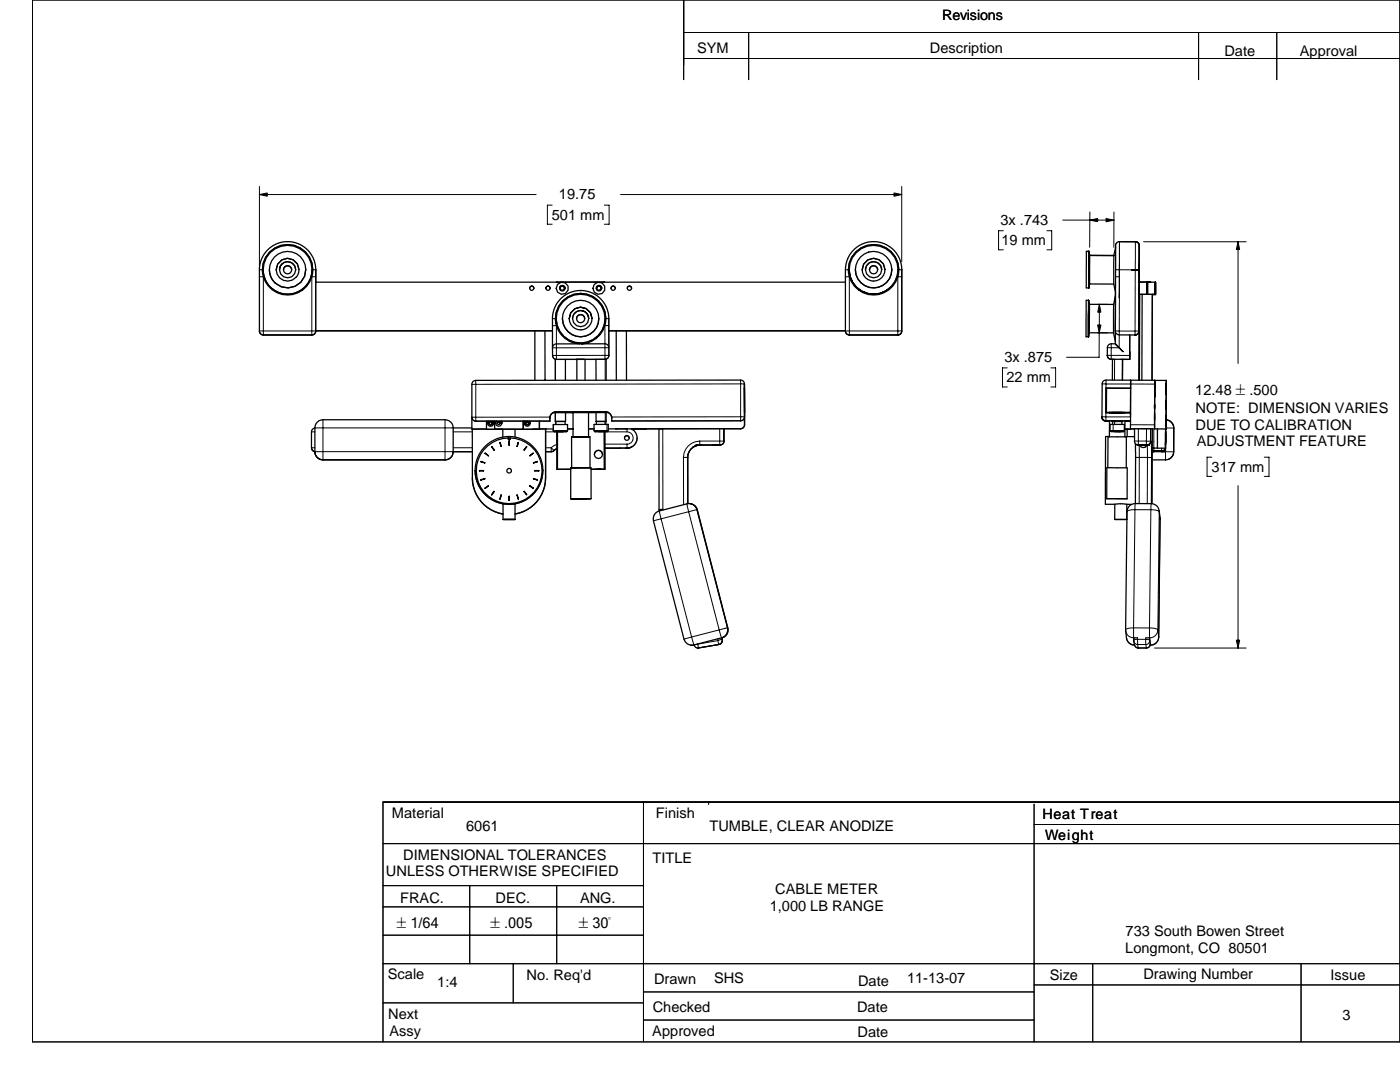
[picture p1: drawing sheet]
<svg xmlns="http://www.w3.org/2000/svg" width="279mm" height="216mm" viewBox="0 0 279 216" stroke-linecap="round" stroke-linejoin="round" font-family="sans-serif">
<g fill="none" stroke="#000" stroke-width=".25">
<path d="M58.2 53.8a.81 .81 0 0 0-.8-.8 .81 .81 0 0 0-.8 .8M58.2 53.8a.81 .81 0 0 1-.8 .9 .81 .81 0 0 1-.8-.9M59 53.8a1.62 1.62 0 0 1-1.6 1.6 1.62 1.62 0 0 1-1.6-1.6M59 53.8a1.62 1.62 0 0 0-1.6-1.6 1.62 1.62 0 0 0-1.6 1.6M59.5 58.3l.1 .1M60.3 57.7v.2M61 53.8a3.6 3.6 0 0 1-3.6 3.7 3.6 3.6 0 0 1-3.6-3.7M61 53.8a3.6 3.6 0 0 0-3.6-3.6 3.6 3.6 0 0 0-3.6 3.6M61 53.8a3.6 3.6 0 0 1-3.6 3.6 3.6 3.6 0 0 1-3.6-3.6M62.4 53.8a5 5 0 0 1-5 5.1 5 5 0 0 1-5-5M62.4 53.8a5 5 0 0 0-5.1-5 5 5 0 0 0-4.9 5.1M63 53.8l-.3-1.9-.7-1.3-1.2-1.3-1.3-.7-1.5-.4-1.9 .2-1.6 .6-1.3 1.1-1 1.7-.4 1.7v12.6l.2 .5 .6 .2h9.6l.6-.2 .2-.5v-12.3"/>
<path d="M63 56.3h105.7M63 53.8h.1M106.6 57.5a.42 .42 0 0 0-.5-.4 .42 .42 0 0 0-.4 .4M106.6 57.5a.42 .42 0 0 1-.5 .4 .42 .42 0 0 1-.4-.4M109.8 57.5a.42 .42 0 0 1-.4 .4 .42 .42 0 0 1-.5-.4M109.8 57.5a.42 .42 0 0 0-.4-.4 .42 .42 0 0 0-.5 .4M111.1 56.3h.1M111.2 56.3h.1M112.6 57.5a.42 .42 0 0 0-.4-.4 .42 .42 0 0 0-.4 .4M115.9 58.5a5 5 0 0 1 5 5 5 5 0 0 1-4.8 5.1M115.9 58.5a5 5 0 0 0-5.1 5.1M120.5 56.3h.1"/>
<path d="M120.6 56.3h.1M122.8 57.5a.42 .42 0 0 0-.4-.4 .42 .42 0 0 0-.5 .4M122.8 57.5a.42 .42 0 0 1-.4 .4 .42 .42 0 0 1-.5-.4M126 57.5a.42 .42 0 0 0-.4-.4 .42 .42 0 0 0-.4 .4M126 57.5a.42 .42 0 0 1-.4 .4 .42 .42 0 0 1-.4-.4M171.4 57.7v.2M172.3 58.3l-.2 .1M175.2 53.8a.81 .81 0 0 1-.9 .9 .81 .81 0 0 1-.8-.9M175.2 53.8a.81 .81 0 0 0-.9-.8 .81 .81 0 0 0-.8 .8M176 53.8a1.62 1.62 0 0 0-1.7-1.6 1.62 1.62 0 0 0-1.6 1.6M176 53.8a1.62 1.62 0 0 1-1.7 1.6 1.62 1.62 0 0 1-1.6-1.6M179.2 53.8a4.9 4.9 0 0 1-4.8 4.9 4.9 4.9 0 0 1-4.9-4.8"/>
<path d="M179.2 53.8a4.9 4.9 0 0 0-4.9-4.8 4.9 4.9 0 0 0-4.8 4.9M179.4 53.8a5 5 0 0 0-5.1-5 5 5 0 0 0-5 5.1M179.4 53.8a5 5 0 0 1-5 5.1 5 5 0 0 1-5.1-5M180 53.8l-.2-1.4a5.5 5.5 0 0 0-1.3-2.4l-.8-.7-1.3-.7-1.4-.4h-1.2l-1.4 .3-.9 .5-1.4 1.1-.6 .9-.5 1-.3 1.7v12.4l.3 .5 .5 .2h9.7l.5-.2 .3-.5v-12.3M180 53.8h.1M217.3 59.9h-.5l-.1 3.7v3.6h.5M217.3 59.9l-.1 7.3M217.3 59.9l-.1 7.3zM217.3 59.9l.1 .8M217.3 57.4h.1M217.3 50.2v7.2zM217.3 50.2h-.5v3.6v3.6h.5"/>
<path d="M217.3 50.2v7.2M217.3 50.2h.1M217.3 50.2l.2 .8M217.4 56.7l-.1 .7M217.4 56.7h4.9M217.5 51l-.1 5.7M217.5 51h4.8M222.3 56.7l.3 1.7M222.3 51v5.7M222.6 58.5v10.1M222.6 59l-.4 1.7M222.6 58.5h.1"/>
<path d="M222.7 49.3l-.4 1.7M226.6 48.2l.5 .2 .3 .5v7.4M226.6 48.2h-3.3l-.4 .2-.2 .4-.1 17.5 .6 .5h3.3M226.6 48.2l.5 .2 .3 .5v4.9M227.3 57.3v8.8l-.2 .5-.6 .2M227.3 58.7v17.2M227.4 56.3l-.1 8.1M227.4 56.3l-.1 1.3M227.4 54.7v-1.6v1.6M227.4 56.3h3.2v2.5h-.6M227.4 56.3l-.1 2.4M227.5 58.7l-.1 17.2"/>
<path d="M227.5 56.3h.1M227.9 58.7v17.2M228.9 56.3v2.4h-1.6M228.9 57v1.1M228.9 56.4h.2M229.1 56.3v2.4h1.5M229.5 56.3h.1M229.6 56.3h.1M230 58.7l-.1 17.2M63 66h47.3M106.7 66v9.9M108.8 66v9.9"/>
<path d="M110.3 69.4v-5.8a5.7 5.7 0 0 1 1.4-3.8l1.1-.9a5.7 5.7 0 0 1 5.9-.2l1 .8 .9 1 .5 .9 .4 1.4v8.1l-.2 .5-.4 .3M110.3 69.4v1.5M110.3 71l.1 .4 .5 .3M110.3 70.9v.1M110.8 63.6a5 5 0 0 0 4.9 5M112.8 71.7v4.2M115.1 71.7h1.6zM115.1 71.7v4.2M115.7 71.7h-4.9v4.2M116.7 63.6a.81 .81 0 0 0-.8-.8 .81 .81 0 0 0-.8 .8M116.8 75.9v-4.2h4.2v4.2M117.5 63.5a1.62 1.62 0 0 0-1.6-1.5 1.62 1.62 0 0 0-1.6 1.6"/>
<path d="M117.5 63.5a1.62 1.62 0 0 1-1.6 1.7 1.62 1.62 0 0 1-1.6-1.6M117.5 63.6a1.62 1.62 0 0 0-1.6-1.6 1.62 1.62 0 0 0-1.6 1.6M118.2 63.5a2.28 2.28 0 0 0-2.3-2.2 2.28 2.28 0 0 0-2.3 2.3M118.2 63.5a2.28 2.28 0 0 1-2.3 2.3 2.28 2.28 0 0 1-2.3-2.2M118.9 71.7l.1 4.2M120.8 63.5a4.9 4.9 0 0 1-4.8 5 4.9 4.9 0 0 1-5-4.8M120.8 63.5a4.9 4.9 0 0 0-5-4.8 4.9 4.9 0 0 0-4.8 5M121.5 69.4l-.2-.6-.6-.2h-9.7l-.5 .3-.2 .5M121.5 66h47.2M123 66v9.9M125 66v9.9M148.6 77.5l-.1-1.3-.3-.3-.4-.1-53.1 .1-.3 .2-.2 .6v8.9h2.9h-2.8v9.8a7.3 7.3 0 0 0 6.1 7.2"/>
<path d="M148.6 76.6v8.2M217.4 66.4l-.2 .8M217.4 66.4h4.8M217.4 60.7v5.7M217.4 60.7h4.8M220.7 77.4v5M220.7 77.4l4.9 .1v4.8h-4.8M220.7 77.5h.1M220.8 77.4v4.9M222 71.7v4.1M222.2 66.4l.4 1.8M222.2 60.7v5.7"/>
<path d="M222.6 68.6a1.43 1.43 0 0 0-1.4 .2l-.2 .4v1.7l.2 .6 .6 .2h2.2M222.6 68.6l.8 .8M222.6 68.7l1.5 1.5zM224 71.7v4.1M225.5 70.2l-.1 1.5zM225.5 66.8l-.1 4.9h-1.4M225.6 75.9v9.7M227.3 66.1l-.2 .5-.6 .2M230.4 75.9l-9.7-.1-.5 .3-.2 .5-.1 6.7M230.4 78.3v-1.5v1.5M230.4 79.2v-.8v.8M230.4 77.4v-1.5v1.5"/>
<path d="M230.4 75.9h2.3M230.4 75.9v9.7M232.7 78.7v-2.2v2.2M232.7 80v1.6M232.7 79.9v1.7M232.7 80v1.6zM232.7 76.5v2.2M232.7 75.9h.1M232.7 75.9v9.7M62.8 85.4l-.4 .3-.2 .3v3.4a.76 .76 0 0 0 .6 .7M62.8 85.4v4.7a1.59 1.59 0 0 0 1.7 1.7h24.3a1.59 1.59 0 0 0 1.6-1.7M90.4 85.4a1.63 1.63 0 0 0-1.6-1.6h-24.3a1.63 1.63 0 0 0-1.7 1.6"/>
<path d="M90.4 85.4h3.8M90.4 85.4v4.7M90.4 90.1h3.9M94.2 83.3l.1 .4 .5 .3 2.3 .1M94.8 94a6.7 6.7 0 0 0 5.6 6.5M95.7 93.9l.8 .1zM96 95.7l.8-.2zM96 92.1l.7 .3zM96.8 97.4l.7-.4zM96.8 90.5l.7 .4zM97.3 89a6.6 6.6 0 0 1 4.2-1.6v.3h.3v-.3a6.6 6.6 0 0 1 6.1 8.5 6.6 6.6 0 0 1-9.9 3.5 6.6 6.6 0 0 1-.7-10.4zM97.5 84l-.2 .5z"/>
<path d="M98.1 89.2l.5 .6zM98.4 84a.62 .62 0 0 1-.3 1 .62 .62 0 0 1-.8-.5M98.6 98l-.5 .7zM98.7 85.6h5.7M98.7 84v1.7M99.1 84a.62 .62 0 0 0 .2 1 .62 .62 0 0 0 .9-.6M99.8 88.3l.3 .8zM100 84l.2 .4M100 98.8l-.2 .8zM100.2 84.4h.1M100.4 85.7h2.4M100.4 85.7v1.5"/>
<path d="M101.6 88v.8zM101.6 99v.9zM102.8 85.7v1.5M103.2 98.8l.3 .8zM103.4 88.3l-.2 .8zM104.4 84v1.7l6-.1M104.6 98.1l.5 .6zM104.8 84a.62 .62 0 0 0 .2 1 .62 .62 0 0 0 .8-.6M105.1 89.1l-.5 .7zM105.2 84.2a.28 .28 0 0 0-.3 .2 .28 .28 0 0 0 .3 .3 .28 .28 0 0 0 .3-.3M105.2 84.2l.3 .2M105.2 84.2l-.3 .3"/>
<path d="M105.7 84l.1 .4zM105.7 90.9l.7-.4zM105.8 96.9l.6 .6zM106.5 92.3l.8-.2zM106.5 95.5l.7 .3zM106.7 93.9l.8 .1zM107.7 84v1.7h-4.9M108.3 93.8a6.8 6.8 0 0 1-6.6 6.8 6.8 6.8 0 0 1-6.9-6.7M108.3 93.8a6.8 6.8 0 0 0-6.8-6.7 6.8 6.8 0 0 0-6.7 6.9M108.3 93.8a6.8 6.8 0 0 1-5.5 6.7M108.3 93.8h.1M108.9 95.4a7.3 7.3 0 0 1-6.1 7.2"/>
<path d="M108.9 95.3a7.3 7.3 0 0 1-6.1 7.3M108.9 85.6v9.8M110.4 86h2.9M110.4 86l.2 .1h2.5l.2-.1M110.4 86v-1.3h2.9v1.3M110.8 82.3h2.1v1.8h-2.1zM110.9 84.1v.6M111 82.2a1.37 1.37 0 0 0-1.3 1.8h-12.6v1.7h3.3M111 82.2a1.23 1.23 0 0 0-1.3 1.2M111.1 86.1v7.5h2.8M111.1 89.5l-.8 .6h-1.4M111.3 86.1v7.5h2.6"/>
<path d="M112.8 84.1v.6M113.3 85.6h1.1M113.9 93.3h4.1v6.2M113.9 99.5h4.1M113.9 99.5h3.9zM113.9 93.3h3.9zM113.9 93.3v6.2M114.1 87.2h3.5zM114.1 87.2h3.7v6.1M114.1 87.2v6.1M114.4 82.3v4.9M117.5 85.6h1.1"/>
<path d="M118.6 85.9v-1.2h2.8v1.2M118.6 85.9h2.8M118.6 85.9l.1 .2M119 84.1v.6M119.5 86.1h1h-.5M119.5 86.1h.1M120 86.1h.1M120.6 86.1v7.5h-2.6M120.7 86.1v7.5h-2.7M120.8 82.2h.4a1.44 1.44 0 0 1 .9 1.8h25.7l.6-.2a1.45 1.45 0 0 0 .2-1.4M120.8 82.2a1.21 1.21 0 0 1 1.3 1.2M120.8 82.2h-9.8"/>
<path d="M120.9 84.1v.6M121 82.3v1.8h-2v-1.8h-1.5v4.9M121.2 86.1h-2.5M121.4 85.9l-.2 .2M121.4 82.3h-11M123.8 89.4h.1M124.6 87.4a.47 .47 0 0 1 .5-.5 .47 .47 0 0 1 .5 .5M125.7 89.3l-.8 .1M126 85.6l.4 .2a2.09 2.09 0 0 1 .7 1.6 2.02 2.02 0 0 1-2 2h-4.4M126.1 89.2l-1.3 .2M128.9 85.6h-2.9l.3 .1M131.5 85.6v16.1"/>
<path d="M138.2 89.3l.6-.3 .7-.2zM139 88.8h.7M139.7 88.8h-.8h1.2h-.3M139.7 88.8h.1M139.7 88.8a2.46 2.46 0 0 0-2.3 1.7l-.1 .5v9.5M142.3 88.8h1.2M143.6 85.5l.8 .1M144.5 85.6v2.4l-.2 .6-.6 .2h-4M148.6 84.8l-.2 .5-.6 .3M148.6 84.8l-.2 .5-.6 .2-26.4 .1M219.9 83.2v.1a.78 .78 0 0 0 .8 .7M219.9 83.2a.78 .78 0 0 0 .8 .8h4.9h-1.1v3.2"/>
<path d="M219.9 83.3l.3 .5 .5 .2M220.7 84h.7M220.7 82.4h4.9M220.8 82.3h3.2M220.9 99.5v-6.2h1h3.1l-.1 6.2M220.9 99.5h4M221.1 93.3v-6.1h3.7v6.1M221.3 82.3h3.2zM221.4 87.1h-.8v13.5h1.9M221.4 82.3v.1M221.4 84v3.2M221.5 85.9l.1-1.2h2.8v1.2"/>
<path d="M221.5 85.9h2.9M221.5 85.9l.2 .2M221.7 86.1h2.5M222 82.3h1.9h-1.9M222 84v.1M222 82.3v.1M222 84.1h.4M222 84.1v.6M222.4 86.1h1.1h-.8M223.9 84.1v.6M224 82.3h.5M224 84l-2 .1"/>
<path d="M224 82.3v.1M224.4 85.9l-.2 .2M224.5 82.3v.1M224.9 87.1l-.3 .1M224.9 87.1h1.5M225 82.3v.1M225 85.7l-.1 1.4M225.5 82.3h-1M225.6 85.6h.8M225.6 85.6l-1.1 .1M226.6 88.5v12M226.9 88.8h.4"/>
<path d="M227.2 88.8l-.6-.2-.2-.4v-2.7l3.6 .1-.1 14.9M227.3 88.8h1.6M227.4 88.8h1.3M227.5 88.9l1.1-.1a.25 .25 0 0 1 .1 .4 .25 .25 0 0 1-.3 .1l-.6-.1zM228.9 88.8h.5zM229.9 89.3l2.7 .1M229.9 90.1h.4M230.4 82.5v1.3M230.4 84.8v.8M230.4 85.6h2.3M230.4 80.7v.8zM231 85.6v3.8"/>
<path d="M232.6 89.4a.73 .73 0 0 1-.8 .7M232.6 88.6v.8M232.6 86.2v2.4zM232.6 87.4v2M232.6 85.6v3.1M232.6 85.6h.1M232.6 85.6v4.5h-2.7M232.6 85.6v2.6M232.7 83.8a1.63 1.63 0 0 1 1.6 1.6l-.1 4.7a1.61 1.61 0 0 1-1.6 1.7h-2.7M232.7 85.1v-2.1v2.1M232.7 82.9v2.2M232.7 85.6h.1"/>
<path d="M100.4 100.5l.9 .1 1.5-.1M100.4 100.5v3.2h2.4M102.8 103.7h-2.3h2.3M102.8 100.5v3.2M131.5 101.7l.1 .3M132.3 101.6l-.8 .1M222.5 100.6l.8-.1 1.6 .1M222.5 100.6v3.1h2.4v-3.1M224.9 100.6h.9M138.5 128.7l5.5-1.4a1.55 1.55 0 0 0 1.2-2l-6.1-23.6a1.68 1.68 0 0 0-2-1.2l-5.5 1.5a1.6 1.6 0 0 0-1.2 1.9l6.1 23.6a1.71 1.71 0 0 0 2 1.2M138.5 128.7h.1M144.1 127.3v.7l-.4 .6-4.3 .7a.78 .78 0 0 1-.9-.6"/>
<path d="M226.3 127.3h.7M226.3 127.3v.2M226.3 127.3l.1 1.4 .4 .5 2.2 .1 .5-.4 .1-.4M226.4 128.7a1.6 1.6 0 0 1-1.6-1.4l-.2-1.6 .3-23.6a1.63 1.63 0 0 1 1.6-1.6h3.2a1.6 1.6 0 0 1 1.7 1.4l.1 1.7-.3 23.5a1.63 1.63 0 0 1-1.7 1.7M228.7 127.3h.7l.2 1.4M229.6 128.5h.1"/>
<circle cx="57.4" cy="53.8" r="2.28"/>
<circle cx="57.4" cy="53.8" r="4.9"/>
<circle cx="112.2" cy="57.5" r=".43"/>
<circle cx="112.2" cy="57.5" r="1.22"/>
<circle cx="112.2" cy="57.5" r=".55"/>
<circle cx="119.5" cy="57.5" r=".43"/>
<circle cx="119.5" cy="57.5" r="1.22"/>
<circle cx="119.5" cy="57.5" r=".55"/>
<circle cx="174.3" cy="53.8" r="2.28"/>
<circle cx="174.3" cy="53.8" r="3.6"/>
<circle cx="115.9" cy="63.6" r="3.6"/>
<circle cx="115.9" cy="63.6" r=".81"/>
<circle cx="97.9" cy="84.4" r=".39"/>
<circle cx="97.9" cy="84.5" r=".28"/>
<circle cx="99.5" cy="84.4" r=".27"/>
<circle cx="101.6" cy="93.9" r=".46"/>
<circle cx="105.2" cy="84.4" r=".39"/>
<circle cx="119.4" cy="90.7" r=".81"/>
<circle cx="125.1" cy="87.4" r=".47"/>
</g>
<g fill="none" stroke="#000" stroke-width=".2">
<path d="M6.5 0h272.9v207.9h-272.9zM136.4 0v15.9M136.4 6.5h143M136.4 11.7h143M149.4 6.5v9.4M239.2 6.5v9.4M254.8 6.5v9.4M51.8 38.8l1.5-.3v.7zM51.8 37.2v16.4M53.3 38.8h53.7M123.8 38.8h54.6M178.4 38.5l1.6 .3-1.6 .4z"/>
<path d="M180 37.2v15M51.8 55.2h.8v11.6M51.8 53.8h.6M62.4 53.8h.6M63 53.8v12.3M63 55.2h-.8v11.6M110.2 40.9h-1v3.8h1M120.6 40.9h1v3.8h-1M168.7 55.2h.8v11.6M168.7 53.8h.6M179.4 53.8h.6M180 53.8v12.3"/>
<path d="M180 55.2h-.8v11.6M200.2 46h-.9v3.8h.9M208.9 46h1v3.8h-1M212.1 43.9h6.5h-1.1l1.6 .3v-.6l-1.6 .3M217.5 42.3v7M219.1 43.9h1.6M220.7 43.6l1.6 .3-1.6 .4zM222.3 42.3v7.1M222.6 55.2h.8M222.7 53.8h.7M223.4 53.8v1.4M223.4 53.8h3.2"/>
<path d="M223.4 48.2v5.6M223.4 55.2v10.9M223.4 48.2v11.3zM225.8 53.8h1.5h-1.5M226.6 53.8l-.1 13 .6-.2 .2-.5M226.6 53.8h.8v2.5v-2.5M226.6 48.2v5.6M227.4 53.8l-.1 12.3M227.4 49v4.8zM228.2 48.2h20.5M247.1 48.2l.3 1.6h-.7zM247.1 49.8v22.7"/>
<path d="M51.8 66.1l.2 .5 .6 .2h9.6l.6-.2 .2-.5M51.8 66l11.2 .1M51.8 66.1l.2 .5 .6 .2M52.6 66.8h9.6M63 66.1l-.2 .5-.6 .2M94.2 76.7h.8M94.9 75.9l.1 .8M95 76.7v7.4M110.3 65h.7v6.7M110.3 63.6h.5M110.8 71.7v4.2M120.7 71.7h-9.7"/>
<path d="M120.8 71.7v4.2M120.9 63.6h.6M121.5 63.5v5.9M121.5 65h-.8v6.7M121.5 69.4h-11.2M121.5 69.4v1.5M121.5 70.9h-11.2l.2 .6 .5 .2M121.5 70.9l-.2 .6-.6 .2M121.5 70.9h.1M147.8 75.8v8.2M148.6 76.6l-53.6 .1M148.6 76.6v.8"/>
<path d="M168.7 66.1h11.3M168.7 66.1l.3 .5 .5 .2h9.7l.5-.2 .3-.5M168.7 66.1l.3 .5 .5 .2M169.5 66.8h9.7M180 66.1l-.3 .5-.5 .2M201 73.4h-.9v3.8h.9M209.7 73.4h1v3.8h-1M219 66.4h2M219.1 60.7h1.9M219.4 66.4l-.3-1.5h.6l-.3 1.5v4.9h-6.5M219.4 60.7l.3 1.6h-.6zM219.4 62.3v2.6"/>
<path d="M220 76.6h.7M220.7 76.6h9.7M220.7 76.6v.8M220.7 78.9h.1M220.7 75.8v.8M221 71l.2 .5 .6 .2M221 70.9h4.4M221.8 68.6v3.1M222.4 71.7h-.6M222.4 71.7v4.1M222.6 66l.8 .1M223.4 66.1h3.9"/>
<path d="M223.4 66.1v3.3h-2.4M223.6 71.7h1.8h-1.4M227.3 66.1l-.2 .5-.5 .2M227.3 66v.1M62.2 89.4a.76 .76 0 0 0 .6 .7M62.2 89.4l.2 .5 .4 .2M62.2 89.3h.6M62.2 86.2h.6M62.8 90.1a1.63 1.63 0 0 0 1.7 1.7 1.59 1.59 0 0 1-1.7-1.7zM62.8 90.1h31.5M62.8 85.4h27.6M64.5 83.8v8"/>
<path d="M64.5 91.8h24.3M88.8 91.8a1.63 1.63 0 0 0 1.6-1.7 1.59 1.59 0 0 1-1.6 1.7zM88.8 83.8v8M90.4 89.3h3.9M90.4 86.2h3.9M90.4 85.4h.1M108.9 89.3h1.1M108.9 86.2h2.2M108.9 90.1h1.1M108.9 95.3v.1M109.7 83.4h.1M109.7 83.2l-15.5 .1 .2 .5 .6 .2h14.7"/>
<path d="M110 89.3l.6 .6M110 89.3v.8M110.4 84.7v1.3l.2 .1M110.6 89.9l-.6 .2M110.6 89.8l.5-.3-.5 .4zM110.8 82.3v1.8M110.9 84.1v.6M111.1 88.7l-1.1 .6M120.7 86.2h4.4M120.7 88.6h4.4M120.7 84.1v.6M120.8 82.3v1.8"/>
<path d="M121.1 84.7v1.2l-.1 .2M125.1 86.2a1.23 1.23 0 0 1 1.3 1.2 1.23 1.23 0 0 1-1.3 1.2M125.1 89.4h-4.4M125.1 85.6v.6M125.1 88.6v.8M127.1 87.4v.1a2 2 0 0 1-2 1.9M132.3 85.6v16.2M136.4 91.3v9.4M136.4 91.3h.9M137.3 91.3v9.2M139.6 88l.1 .8M139.6 88a3.3 3.3 0 0 0-3.2 3.3"/>
<path d="M139.6 88h4.9M139.7 88.8a2.49 2.49 0 0 0-2.5 2.5v9.2M139.7 88.8a2.46 2.46 0 0 0-2.4 2.5M139.8 88.8h3.9M143.6 85.5l.1 3.3 .4-.1 .3-.5v-2.6M143.7 88.8h-3.9M144.5 88l-.2 .6-.6 .2M144.5 85.6v2.4M147.8 85.5v.1M147.8 83.9l-25.7 .1M148.6 83.2h-26.5M148.6 83.2l-.2 .5-.6 .2"/>
<path d="M148.6 82.4v.8M148.6 84.8h.1M219.9 83.3l.3 .5 .5 .2M219.9 83.2l.3 .5 .3 .2 5.1 .1M219.9 83.2h5.7M220.7 84h.7M220.7 82.4v1.6M220.7 81.7h.1M222.2 84.7v1.4M222.4 82.3v.1M222.4 84v.7M225.6 85.5l4.8 .1"/>
<path d="M225.6 84.8h4.8M226.4 88h2.4M226.6 91.3h2.4M227.2 85.6v3.2h1.6M227.3 88.8l.1 11.7M228.8 88v.8M228.8 88h.8M228.8 88.8h.1l.1 .3v2.2M228.8 85.6v2.4M229 91.3h.8M229 91.3v9.2M229.6 88l-.2 .6-.6 .2"/>
<path d="M229.6 88h.1M229.6 85.6v2.4M229.7 88l-.2 .5-.5 .3M229.7 88l.1 3.3M229.8 91.3l-.1 10.4M230 85.6l-.1 14.9M230.3 85.6v4.5M231.8 89.4v.7M232.6 89.4l-.1 .4-.3 .3 .3-.3zM232.6 89.4l-.1 .3-.5 .2h-2.1M232.6 88.6v.8M232.6 86.1h.1"/>
<path d="M232.7 83.8a1.63 1.63 0 0 1 1.6 1.6 1.63 1.63 0 0 0-1.6-1.6zM232.7 85.4h1.6M234.2 90.1l-.2 .9-.7 .6M234.2 90.1h-1.6v1.7M234.3 85.4l-.1 4.7M241.9 91.2h-1v3.9h1M247.1 96.9v30.8M252.3 91.2h1v3.9h-1M131.6 102l.3 1.5M131.9 103.5l-1.5 .4M131.9 103.5l6.1 23.6M137.1 100.5l.3 1.6"/>
<path d="M137.4 102.1l6.1 23.6M137.4 102.1l-5.5 1.4M137.7 100.5l.9 .4 .5 .8M137.8 100.5l.9 .4 .4 .8M139.1 101.7l-1.7 .4M139.1 101.7h.1M139.1 101.7l6.1 23.6M226.5 101.7l-1.1 .1-.5 .3M226.5 101.7h3.2M226.5 101.7l-.3 23.6M226.5 100.5v1.2M229.7 101.7l1.1 .1 .6 .3"/>
<path d="M229.7 101.7l-.3 23.6M231.4 102.1l.1 1.4v-.1M231.4 101.9v.2M231.4 102.1l-.3 23.6M231.5 103.6l-.3 23.5M138 127.1l.5 1.6h-.6M138 127.1l-1.5 .4M139.2 129.3h.2M139.2 128.5h.1M139.3 128.5l-1.3 .2M139.3 128.5l.1 .8M139.4 129.3h-.2"/>
<path d="M143.2 127.5l.1 .3M143.3 127.8l.1 .8M143.3 127.8l-4 .7M143.3 127.8h.1M143.4 128.6h.1M143.5 128.6l-4.1 .7M143.5 125.7l-5.5 1.4M144.1 127.6l-.1 .6-.6 .4M144.1 127.6l-.8 .2M144.1 127.6h.1M144.1 127.6l-.1-.3 .1 .3M144.1 127.6l-.1 .6-.5 .4"/>
<path d="M145.2 125.3l-1.7 .4M145.2 125.3a1.53 1.53 0 0 1-1.2 1.9l-.5-1.5M145.2 125.3h.1M145.2 125.3a1.6 1.6 0 0 1-1.1 2M224.8 127.3a1.61 1.61 0 0 0 1.6 1.4l.3 .4 .5 .2M226.2 125.3l-1.1 .1-.5 .3M226.2 125.3l.1 2a1.56 1.56 0 0 1-1.6-1.4M226.2 125.3h3.2M226.3 128l.2 .4 .5 .2M227 128.6h1.7M227 128.6l.2 .7M227 127.3v1.3"/>
<path d="M227.2 129.3h1.6M227.2 129.3h.1M228.6 127.6l.1 1M228.6 127.6h-1.8l-.5 .2M228.6 127.6l.8 .2M228.7 128.6l.1 .7M228.7 127.3l-.1 .3M228.8 129.3h.1M229.4 125.3v2a1.59 1.59 0 0 0 1.7-1.6M229.4 125.3l1.2 .1 .5 .3M229.4 127.8l-.2 .6-.5 .2M229.4 127.5v.3"/>
<path d="M229.4 127.8l.2 .7M229.6 128.5l-.3 .6-.5 .2M229.6 128.5h.1M230.4 129.3h18.3M231.1 125.7l.1 1.4M231.2 127.1a1.74 1.74 0 0 1-1.6 1.7M231.2 127.1h.1M246.7 127.7h.7l-.3 1.6zM76.4 160h203M128.4 160v47.9M141.4 160v.5M76.4 176.7h52"/>
<path d="M76.4 168.3h203M93.7 176.7v15.6M111.1 176.7v15.6M206.4 160.5v47.4M206.4 164.5h73M279.4 160.1h-203v47.8M76.4 192.3h203M76.4 181h52M76.4 186.6h52M102.4 192.3v7.8M128.4 197.9h78M206.4 196.5h73"/>
<path d="M218.1 192.3v15.6M259.7 192.3v15.6M76.4 200.1h52M128.4 203.5h78"/>
</g>
<path d="M51.8 38.5h1.5v.7h-1.5zM178.4 38.5h1.6v.7h-1.6zM217.5 43.6h1.6v.6h-1.6zM220.7 43.6h1.6v.7h-1.6zM246.8 48.3h.6v1.5h-.6zM219.1 64.9h.6v1.5h-.6zM219.1 60.7h.6v1.6h-.6zM246.7 127.7h.7v1.6h-.7z" fill="#000"/>
<g font-size="2.9">
<text x="188" y="3.9">Revisions</text>
<text x="139.1" y="10.6">SYM</text>
<text x="185.6" y="10.6">Description</text>
<text x="244.3" y="11.1">Date</text>
<text x="259.4" y="11.1">Approval</text>
<text x="111.5" y="39.8">19.75</text>
<text x="110.1" y="43.8">501 mm</text>
<text x="199.7" y="44.9">3x .743</text>
<text x="199.9" y="48.9">19 mm</text>
<text x="200.4" y="72.2">3x .875</text>
<text x="200.9" y="76.3">22 mm</text>
<text x="238.5" y="78.8">12.48 `.500</text>
<text x="238.6" y="82.5">NOTE: DIMENSION VARIES</text>
<text x="238.6" y="85.7">DUE TO CALIBRATION</text>
<text x="238.9" y="89">ADJUSTMENT FEATURE</text>
<text x="241.8" y="94.1">317 mm</text>
<text x="78.2" y="163.1">Material</text>
<text x="93" y="165.8">6061</text>
<text x="130.9" y="163.3">Finish</text>
<text x="141.6" y="165.8">TUMBLE, CLEAR ANODIZE</text>
<text x="208.1" y="163.5">Heat Treat</text>
<text x="208.6" y="167.6">Weight</text>
<text x="80.5" y="171.6">DIMENSIONAL TOLERANCES</text>
<text x="130.2" y="172.3">TITLE</text>
<text x="77" y="174.8">UNLESS OTHERWISE SPECIFIED</text>
<text x="154.7" y="178.5">CABLE METER</text>
<text x="79.2" y="185.2">`1/64</text>
<text x="79.9" y="180.1">FRAC.</text>
<text x="97.9" y="185.2">`.005</text>
<text x="98.9" y="180.1">DEC.</text>
<text x="115.5" y="185.2">`30_</text>
<text x="115.8" y="180.1">ANG.</text>
<text x="153.6" y="181.7">1,000 LB RANGE</text>
<text x="224.6" y="190.1">Longmont, CO 80501</text>
<text x="224.6" y="186.8">733 South Bowen Street</text>
<text x="77.4" y="195.4">Scale</text>
<text x="87.3" y="196.9">1:4</text>
<text x="105.1" y="195.6">No. Req'd</text>
<text x="130.5" y="196.4">Drawn</text>
<text x="142.5" y="196.2">SHS</text>
<text x="171.3" y="196.8">Date</text>
<text x="181" y="196.2">11-13-07</text>
<text x="209.5" y="195.6">Size</text>
<text x="228.2" y="195.3">Drawing Number</text>
<text x="265.5" y="195.5">Issue</text>
<text x="77.5" y="203.4">Next</text>
<text x="130.3" y="201.9">Checked</text>
<text x="171" y="202">Date</text>
<text x="267.9" y="203.6">3</text>
<text x="77.7" y="206.7">Assy</text>
<text x="130.2" y="206.7">Approved</text>
<text x="171.1" y="206.8">Date</text>
</g>
</svg>
